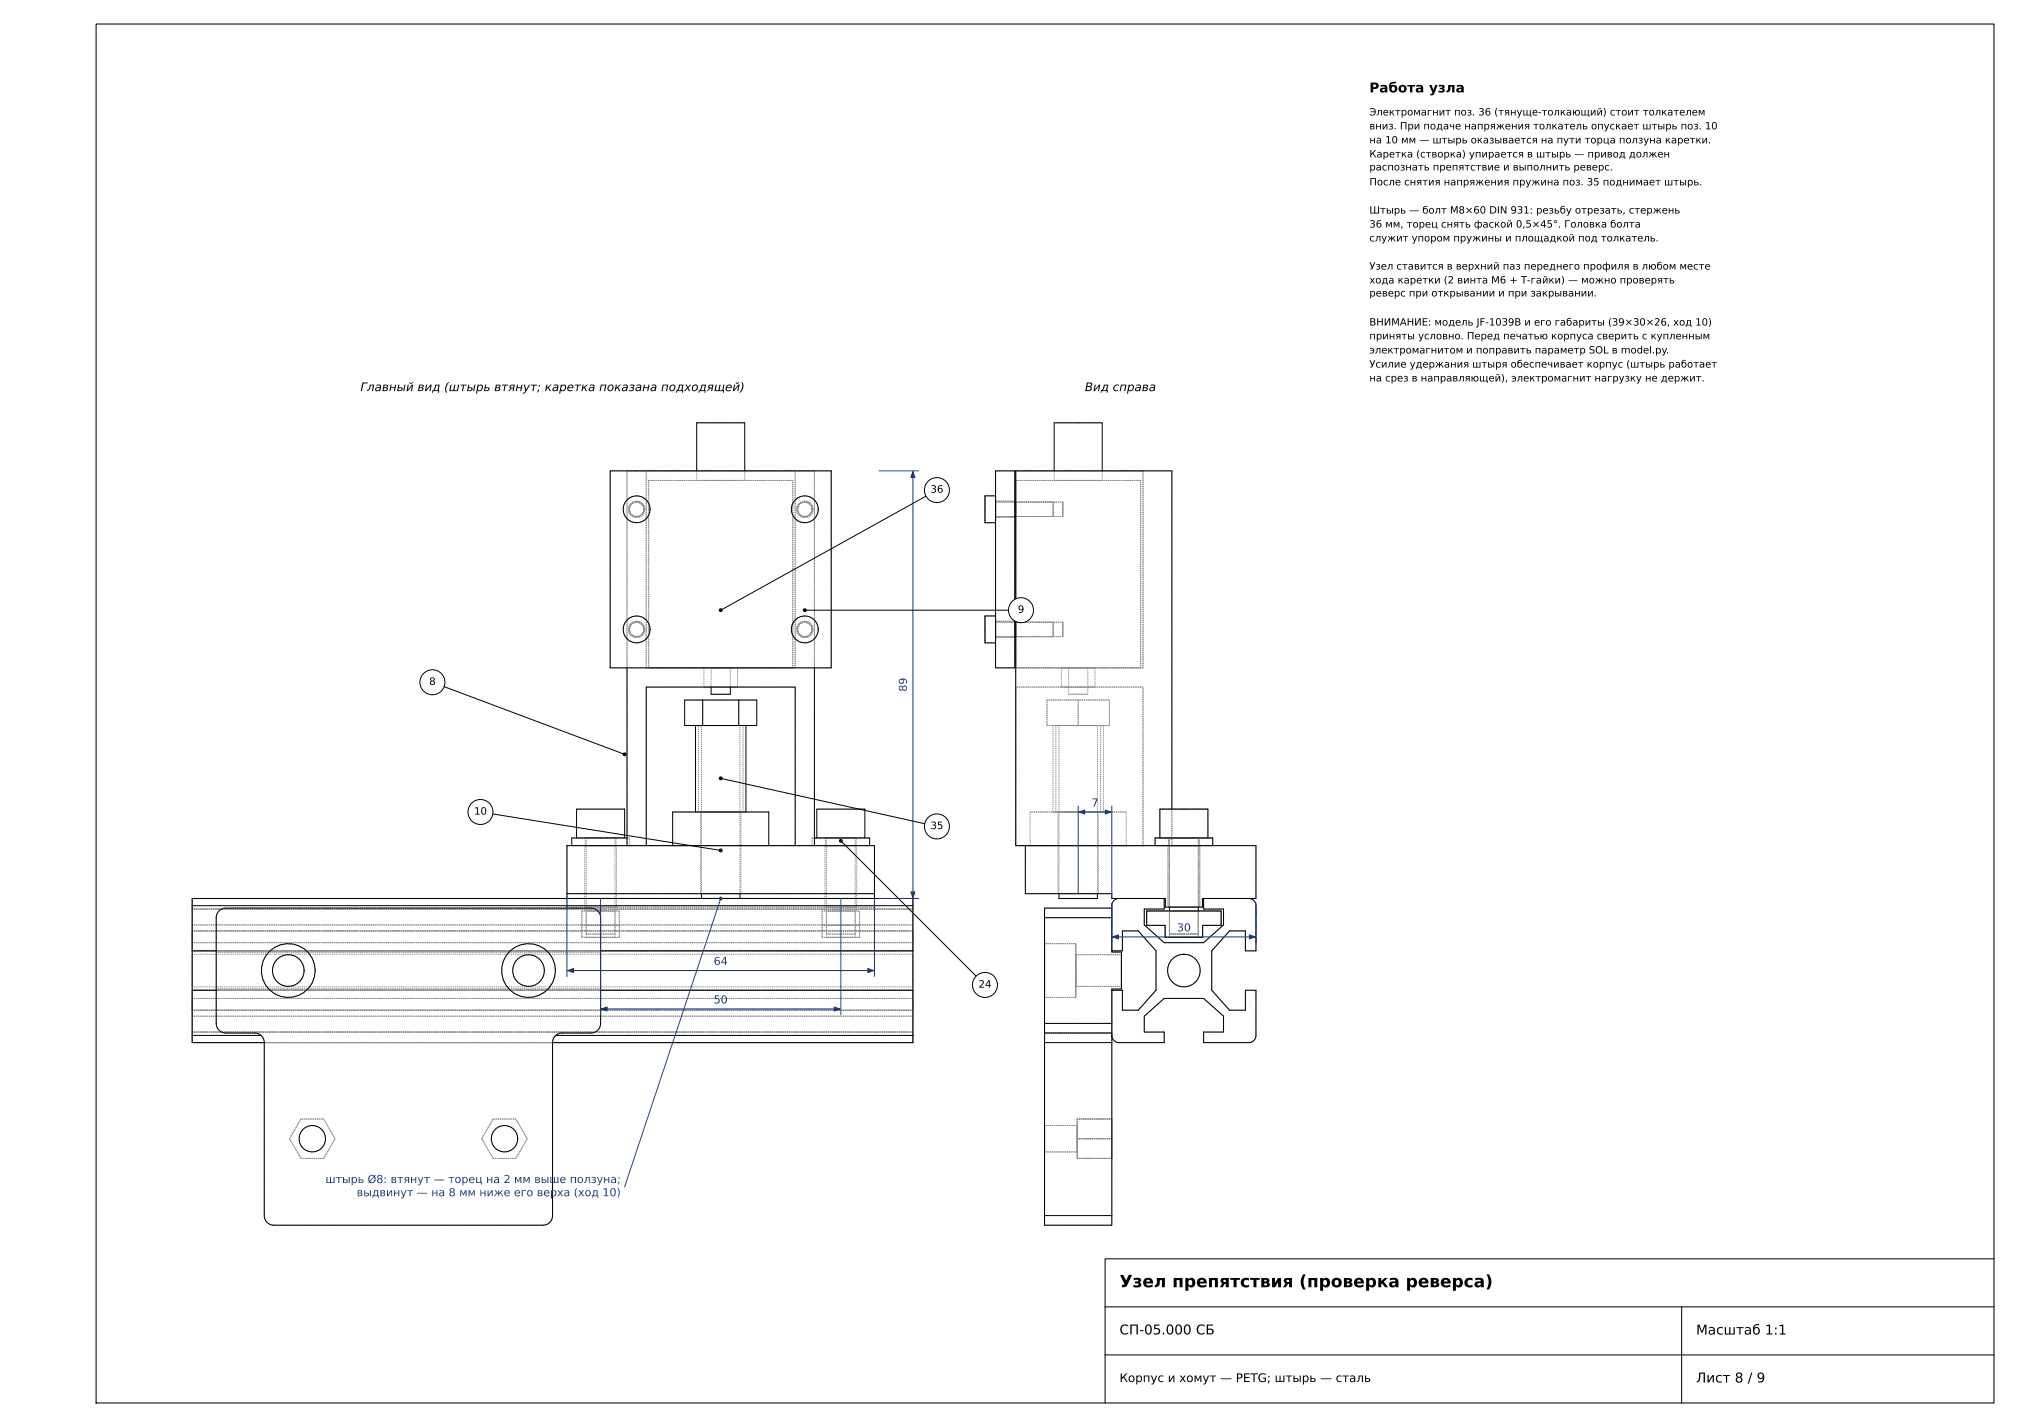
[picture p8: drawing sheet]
<svg xmlns="http://www.w3.org/2000/svg" width="420mm" height="297mm" viewBox="0 0 420 297" stroke-linecap="round" stroke-linejoin="round" font-family="sans-serif">
<g fill="none" stroke="#000" stroke-width=".21">
<path d="M20 5h395v287h-395zM127 98h46v41h-46zM145 98v-10h10v10M207.2 98h4v41h-4zM219.4 98v-10h10v10M207.2 103.2h-2.2v5.6h2.2M211.2 104.5h.2M211.2 107.5h.2M130.5 139v37M169.5 139v37M207.2 128.2h-2.2v5.6h2.2M211.2 129.5h.2"/>
<path d="M211.2 132.5h.2M90 142l40 15M142.5 145.7h15v5.3h-15zM144.8 151v18M146.2 145.7v5.3M148 143v1.5h4v-1.5M153.8 145.7v5.3M155.2 151v18M120 174.4v-6h10v6M130.5 174.4h-11.5v1.6M134.5 176v-33h31v33M140 176v-7h20v7"/>
<path d="M169.5 174.4h11.5v1.6M170 174.4v-6h10v6M240.4 176v-1.6h12v1.6M241.4 174.4v-6h10v6M243.9 168.4v-70.4h-32.5v78h50v11h-11.2v1.8h-7.6v-1.8h-11.2v-1h-18v-10M40 188.5v27M40 197.9h5M40 188.5h150M118 187v-11h64v11M118 186h64M125 197.9h65M146 187h8"/>
<path d="M146 187h-106v1.5M146 186v1M154 187h36v1.5M154 186v1M190 188.5v27M217.4 191v22M217.4 191h14M220.4 186v1h8v-1M231.4 189h-14v2M231.4 197.9h2.2v-4.1h3.3l3.7 4.1v8.2l-3.7 4.2h-3.3v-4.2h-2.2M232.9 187a1.5 1.5 0 0 0-1.5 1.5v9.7h2v7.6h-2v9.7a1.5 1.5 0 0 0 1.5 1.5h9.4v-2.2h-4.2v-3.3l4.2-3.7h8.2l4.2 3.7v3.3h-4.2v2.2h9.4a1.5 1.5 0 0 0 1.5-1.5v-9.4h-2.2v4.2h-3.3l-3.7-4.2v-8.2l3.7-4.1h3.3v4.1h2.2v-9.4a1.5 1.5 0 0 0-1.5-1.5M238.6 189.6h15.5v3h-3.8v2.5h-7.8v-2.5h-3.9z"/>
<path d="M242.3 187v2.2h-4.2v3.3l4.2 3.7h8.2l4.2-3.7v-3.3h-4.2v-2.2M243.4 188.8v.8M249.4 188.8v.8M40 215.5v1.5h15M40 206.1h5M40 215.5h14.3M55 217a2 2 0 0 0-2-2h-6a2 2 0 0 1-2-2v-22a2 2 0 0 1 2-2h76a2 2 0 0 1 2 2v22a2 2 0 0 1-2 2h-6a2 2 0 0 0-2 2M55 217v36a2 2 0 0 0 2 2h56a2 2 0 0 0 2-2v-36M115.7 215.5h74.3M125 206.1h65M190 215.5v1.5h-75M217.4 213v2"/>
<path d="M217.4 215v2M217.4 215h14v2M217.4 217h14M217.4 217v36M217.4 213h14M231.4 217v36M217.4 253v2h14v-2M217.4 253h14M230 272h185M350 272v20M415 262h-185v30M230 282h185"/>
<circle cx="132.5" cy="106" r="2.8"/>
<circle cx="167.5" cy="106" r="2.8"/>
<circle cx="132.5" cy="131" r="2.8"/>
<circle cx="167.5" cy="131" r="2.8"/>
<circle cx="60" cy="202" r="3.3"/>
<circle cx="60" cy="202" r="5.6"/>
<circle cx="110" cy="202" r="3.3"/>
<circle cx="110" cy="202" r="5.6"/>
<circle cx="246.4" cy="202" r="3.4"/>
<circle cx="65" cy="237" r="2.75"/>
<circle cx="105" cy="237" r="2.75"/>
</g>
<g fill="none" stroke="#8a8a8a" stroke-width=".21" stroke-dasharray=".2 .2" stroke-linecap="butt">
<path d="M127 98h46M130.5 98h39M130.5 98h4M134.5 98h31M145 88h10M145 98v2M165.5 98h4M211.2 98h-4M211.4 98h32.5M219.4 88h10M219.4 98v2M229.4 98v2"/>
<path d="M237.9 98h-26.5M134 106a1.5 1.5 0 0 0-2.1-1.4 1.5 1.5 0 0 0-.3 2.6 1.5 1.5 0 0 0 2.4-.9v-.3M134.2 106a1.7 1.7 0 0 1-2.4 1.5 1.7 1.7 0 0 1-.4-2.8 1.7 1.7 0 0 1 2.8 .9v.4M135 100h30M135.3 106a2.8 2.8 0 0 0-4-2.5 2.8 2.8 0 0 0-.6 4.7 2.8 2.8 0 0 0 4.5-1.6l.1-.6M145 100h10M155 100h-10M155 100v-2M169 106a1.5 1.5 0 0 0-2.1-1.4 1.5 1.5 0 0 0-.3 2.6 1.5 1.5 0 0 0 2.4-.9v-.3M169.2 106a1.7 1.7 0 0 1-2.4 1.5 1.7 1.7 0 0 1-.4-2.8 1.7 1.7 0 0 1 2.8 .9v.4M170.3 106a2.8 2.8 0 0 0-4-2.5 2.8 2.8 0 0 0-.6 4.7 2.8 2.8 0 0 0 4.5-1.6l.1-.6M205 106v-2.8"/>
<path d="M205 103.2v5.6M205 108.8v-2.8M205 108.8h2.2M205 103.2h2.2M207.2 106v1.7M207.2 107.7v-3.4M207.2 104.3v1.7M207.2 106v-2.8M207.2 103.2v5.6M207.2 108.8v-2.8M207.2 106v-1.5M207.2 104.5v3"/>
<path d="M207.2 107.5v-1.5M207.2 107.7h4M207.2 104.3h4M211.2 106v1.7M211.2 107.7v-3.4M211.2 104.3v1.7M211.2 104.5h-4M211.2 107.5h-4M211.4 106v-1.5M211.4 104.5v3M211.4 107.5v-1.5M219.2 106v-1.5"/>
<path d="M219.2 104.5v3M219.2 107.5v-1.5M219.2 104.5h-12M219.2 107.5h-12M219.2 104.5h-7.8M219.2 107.5h-7.8M219.4 100h10M221.2 106v-1.5M221.2 104.5v3M221.2 107.5v-1.5M221.2 104.5h-9.8M221.2 107.5h-9.8"/>
<path d="M224.4 100h-5M229.4 100h-5M237.4 100h-26M127 139v-41M127 139h46M130.5 139v-41M134 131a1.5 1.5 0 0 0-2.1-1.4 1.5 1.5 0 0 0-.3 2.6 1.5 1.5 0 0 0 2.4-.9v-.3M134.2 131a1.7 1.7 0 0 1-2.4 1.5 1.7 1.7 0 0 1-.4-2.8 1.7 1.7 0 0 1 2.8 .9v.4M134.5 139v-41M134.5 139h31M135 139v-39M135 139h30"/>
<path d="M135.3 131a2.8 2.8 0 0 0-4-2.5 2.8 2.8 0 0 0-.6 4.7 2.8 2.8 0 0 0 4.5-1.6l.1-.6M146.5 139h7M146.5 139v4M148 139h4M148 139v4M152 139h-4M153.5 139h-7M165 139v-39M165.5 139v-41M169 131a1.5 1.5 0 0 0-2.1-1.4 1.5 1.5 0 0 0-.3 2.6 1.5 1.5 0 0 0 2.4-.9v-.3M169.2 131a1.7 1.7 0 0 1-2.4 1.5 1.7 1.7 0 0 1-.4-2.8 1.7 1.7 0 0 1 2.8 .9v.4M169.5 139v-41"/>
<path d="M170.3 131a2.8 2.8 0 0 0-4-2.5 2.8 2.8 0 0 0-.6 4.7 2.8 2.8 0 0 0 4.5-1.6l.1-.6M173 139v-41M205 131v-2.8M205 128.2v5.6M205 133.8v-2.8M205 133.8h2.2M205 128.2h2.2M207.2 139v-41M207.2 131v1.7M207.2 132.7v-3.4M207.2 129.3v1.7M207.2 131v-2.8"/>
<path d="M207.2 128.2v5.6M207.2 133.8v-2.8M207.2 131v-1.5M207.2 129.5v3M207.2 132.5v-1.5M207.2 132.7h4M207.2 129.3h4M211.2 139h-4M211.2 139v-41M211.2 131v1.7M211.2 132.7v-3.4M211.2 129.3v1.7"/>
<path d="M211.2 129.5h-4M211.2 132.5h-4M211.4 139v-41M211.4 131v-1.5M211.4 129.5v3M211.4 132.5v-1.5M211.4 139v-39M219.2 131v-1.5M219.2 129.5v3M219.2 132.5v-1.5M219.2 129.5h-12M219.2 132.5h-12"/>
<path d="M219.2 129.5h-7.8M219.2 132.5h-7.8M220.9 139h7M220.9 139v4M221.2 131v-1.5M221.2 129.5v3M221.2 132.5v-1.5M221.2 129.5h-9.8M221.2 132.5h-9.8M222.4 139h4M222.4 139v5.5M224.4 139h-3.5"/>
<path d="M224.4 139h-2M226.4 139h-2M226.4 139v5.5M227.9 139h-3.5M227.9 139v4M237.4 139h-26M237.4 139v-39M237.9 139h-26.5M237.9 139v-41M134.5 143h31M142.5 151h3.7M142.5 145.7h3.7"/>
<path d="M144.8 151h10.4M145.3 151h9.4M145.3 151v18M146 151h8M146 151v35M146.2 151h7.6M146.2 145.7h7.6M146.2 151v-5.3M146.5 143h7M148 144.5h4M152 143v-4M153.5 143h-7"/>
<path d="M153.5 143v-4M153.8 151v-5.3M153.8 151h3.7M153.8 145.7h3.7M154 151h-8M154.7 151h-9.4M155.2 151h-10.4M217.9 151v-5.3M217.9 151h6.5M217.9 145.7h6.5M219.1 151h5.3M219.1 151v18"/>
<path d="M219.8 151h4.6M219.8 151v18M220.4 151h8M220.4 151v35M220.9 143h7M222.4 144.5h4M224.4 143h-3.5M224.4 144.5h-2M224.4 151v-5.3M224.4 151h-6.5M224.4 145.7h-6.5M224.4 151h6.5"/>
<path d="M224.4 151h-4M224.4 145.7h6.5M224.4 151h5.3M224.4 151h4.6M226.4 144.5h-2M227.9 143h-3.5M228.4 151h-4M228.4 151v35M229 151h-9.2M229 151v18M229.7 151h-10.6M229.7 151v18"/>
<path d="M230.9 151v-5.3M230.9 151h-6.5M230.9 145.7h-6.5M237.9 143h-26.5M118 176v11M118 176h64M119 176h12M120 174.4h10M121.7 176h6.6M121.7 176v12.8M121.8 176h6.4M121.8 174.4h6.4"/>
<path d="M121.8 174.4v1.6M122 174.4h6M128 174.4h-6M128 174.4v20M128.2 176v-1.6M128.2 176h-6.4M128.2 174.4h-6.4M128.3 176h-6.6M130 174.4h-10M130 168.4h-10M130.5 176h39M130.5 176h4"/>
<path d="M130.5 176v-78M130.5 174.4h.5M131 176v-1.6M131 176h-12M131 174.4h-12M134.5 176h31M134.5 176v-33M140 176h20M140 169h20M144.8 169h10.4M145.3 169h9.4M145.8 169h8.4"/>
<path d="M145.8 169v17M154.2 169h-8.4M154.7 169v-18M154.7 169h-9.4M155.2 169h-10.4M160 176h-20M165.5 176h4M165.5 176v-33M169 176h12M169 174.4h.5M169 174.4v1.6M169.5 176v-78"/>
<path d="M170 174.4h10M171.7 176h6.6M171.7 176v12.8M171.8 176h6.4M171.8 174.4h6.4M171.8 174.4v1.6M172 174.4h6M178 174.4h-6M178 174.4v20M178.2 176v-1.6M178.2 176h-6.4M178.2 174.4h-6.4"/>
<path d="M178.3 176h-6.6M180 174.4h-10M180 168.4h-10M181 176h-12M181 174.4h-12M182 176v11M211.4 176v-78M211.4 176v-33M213.4 176h30.5M213.4 176h-2M214.4 176h20M214.4 169h20"/>
<path d="M214.4 169v7M219.1 169h5.3M219.8 169h4.6M220.2 169h8.4M220.2 169v17M224.4 169h-4.2M224.4 176h-10M224.4 169h-10M224.4 169h5.3M224.4 169h4.6M228.6 169h-4.2M228.6 169v17"/>
<path d="M229 169h-9.2M229.7 169h-10.6M234.4 176h-10M234.4 169h-10M234.4 169v7M237.9 176h-24.5M237.9 176v-33M240.4 176h6M240.4 174.4h6M240.4 174.4v1.6M241.4 174.4h5M241.4 168.4h5"/>
<path d="M241.4 168.4v6M243.1 176h6.6M243.1 176v12.8M243.2 176h3.2M243.2 174.4h3.2M243.2 174.4v1.6M243.4 174.4h3M243.9 176h-30.5M243.9 176v-7.6M243.9 176v-78M246.4 176h-3.3M246.4 176h6"/>
<path d="M246.4 174.4h6M246.4 176h3.2M246.4 174.4h3.2M246.4 174.4h5M246.4 168.4h5M246.4 174.4h3M249.4 174.4h-6M249.6 176h-6.4M249.6 174.4h-6.4M249.6 174.4v1.6M249.7 176h-3.3M249.7 176v12.8"/>
<path d="M251.4 174.4h-10M251.4 168.4h-10M251.4 168.4v6M252.4 176h-12M252.4 174.4h-12M252.4 174.4v1.6M261.4 176v11M261.4 176h-48M40 197.9v8.2M40 193.8v4.1M40 197.9v-4.1M40 197.9v-9.4"/>
<path d="M40 188.5v-1.5M40 189.2v-2.2M40 192.5v-3.3M40 196.2v-3.7M40 192.5v3.7M40 189.2v3.3M40 187v2.2M40 198.6v6.8M40 197.9h150M40 193.8h150M40 187h150M40 189.2h150"/>
<path d="M40 192.5h150M40 196.2h150M40 198.6h150M45 198.2v-7.2M45 198.2h80M45 191a2 2 0 0 1 2-2M47 189h76M118 188.8v-1.8M118 186h64M118 187h64M118 188.8h64M121.1 192.6v-3"/>
<path d="M121.1 189.6h7.8M121.1 192.6h7.8M121.1 195.1v-2.5M121.1 195.1h7.8M121.7 188.8h6.6M122 194.4h6M122 189.6h3M122 195.1h3M122 194.4v-20M122 195.1v-5.5M123 189a2 2 0 0 1 2 2M125 189.6h3"/>
<path d="M125 195.1h3M125 197.9h-80M125 198.2v-7.2M128 194.4h-6M128 189.6h-6M128 195.1h-6M128 195.1v-5.5M128.3 188.8h-6.6M128.3 188.8v-12.8M128.9 192.6v-3M128.9 195.1v-2.5M145.8 186h8.4"/>
<path d="M146 187h8M154 186v-35M154.2 186h-8.4M154.2 186v-17M171.1 192.6v-3M171.1 189.6h7.8M171.1 192.6h7.8M171.1 195.1v-2.5M171.1 195.1h7.8M171.7 188.8h6.6M172 194.4h6M172 189.6h3"/>
<path d="M172 195.1h3M172 194.4v-20M172 195.1v-5.5M175 189.6h3M175 195.1h3M178 194.4h-6M178 189.6h-6M178 195.1h-6M178 195.1v-5.5M178.3 188.8h-6.6M178.3 188.8v-12.8M178.9 192.6v-3"/>
<path d="M178.9 195.1v-2.5M182 188.8v-1.8M190 197.9v8.2M190 193.8v4.1M190 197.9v-4.1M190 197.9v-9.4M190 188.5v-1.5M190 189.2v-2.2M190 192.5v-3.3M190 196.2v-3.7M190 192.5v3.7M190 189.2v3.3"/>
<path d="M190 187v2.2M190 198.6v6.8M190 187h-150M213.4 186v-10M217.4 191v-2M217.4 196.4v5.6M217.4 196.4h6.5M220.2 186h8.4M220.4 187h8M223.9 196.4v11.2M223.9 198.7v3.3M223.9 198.7h9.5"/>
<path d="M224.4 186h-4.2M228.6 186h-4.2M231.4 186h-18M231.4 187v-1M231.4 188.5v9.4M231.4 198.2v-7.2M231.4 191h-14M231.4 191v-2M231.4 189v2M231.4 197.9v-6.9M231.4 189h-14M232.9 187a1.5 1.5 0 0 0-1.5 1.5"/>
<path d="M233.4 198.2h-2M233.4 198.7v3.3M233.6 193.8v4.1M233.6 197.9h-2.2M236.9 193.8h-3.3M238.1 192.5l4.2 3.7M238.1 189.2v3.3M238.6 189.6h15.5M238.6 192.6v-3M240.6 197.9l-3.7-4.1M242.3 196.2h8.2M242.3 189.2h-4.2"/>
<path d="M242.3 187v2.2M242.3 187h-9.4M242.5 192.6h-3.9M242.5 195.1v-2.5M242.6 187h-11.2M242.6 188.8v-1.8M243.1 188.8h6.6M243.4 194.4h3M243.4 189.6h6M243.4 195.1h6M243.4 189.6v5.5M243.4 194.4v-20"/>
<path d="M243.4 194.4v-4.8M243.4 188.8v-14.4M246.4 188.8h-3.3M246.4 194.4h3M246.4 198.6a3.4 3.4 0 0 0-3.1 4.9 3.4 3.4 0 0 0 5.7 .6 3.4 3.4 0 0 0-1.8-5.4l-.8-.1M249.4 194.4h-6M249.4 189.6h-6M249.4 195.1h-6M249.4 194.4v-20M249.4 195.1v-5.5M249.4 194.4v-4.8M249.4 188.8v-14.4"/>
<path d="M249.7 188.8h-3.3M250.2 188.8h-7.6M250.2 188.8v-1.8M250.3 195.1h-7.8M250.3 195.1v-2.5M250.5 189.2v-2.2M250.5 196.2l4.2-3.7M252.2 197.9v8.2M254.1 192.6v-3M254.1 192.6h-3.8M254.7 189.2h-4.2M254.7 192.5v-3.3"/>
<path d="M255.9 193.8l-3.7 4.1M259.2 193.8h-3.3M259.2 197.9v-4.1M259.9 187h-9.4M261.4 187h-11.2M261.4 197.9h-2.2M261.4 197.9v-9.4M261.4 188.5a1.5 1.5 0 0 0-1.5-1.5M40 215.5v-9.4M40 215.5v1.5M40 217v-2.2M40 210.3v-4.2"/>
<path d="M40 214.8v-3.3M40 206.1v4.2M40 211.5v-3.7M40 207.8v3.7M40 211.5v3.3M40 214.8v2.2M40 205.4v-6.8M40 206.1h150M40 217h150M40 214.8h150M40 210.3h150M40 211.5h150"/>
<path d="M40 207.8h150M45 206.1h80M45 213v-7.2M45 205.8v-7.6M45 213a2 2 0 0 0 2 2M45 205.8h80M47 215h6M53 215a2 2 0 0 1 2 2M55 217h60M63.3 202a3.3 3.3 0 0 1-4.7 3 3.3 3.3 0 0 1-.7-5.6 3.3 3.3 0 0 1 5.3 1.8l.1 .8M65.6 202a5.6 5.6 0 0 0-8-5.1 5.6 5.6 0 0 0-1.1 9.5 5.6 5.6 0 0 0 8.9-3.1l.2-1.3M113.3 202a3.3 3.3 0 0 1-4.7 3 3.3 3.3 0 0 1-.7-5.6 3.3 3.3 0 0 1 5.3 1.8l.1 .8"/>
<path d="M115.6 202a5.6 5.6 0 0 0-8-5.1 5.6 5.6 0 0 0-1.1 9.5 5.6 5.6 0 0 0 8.9-3.1l.2-1.3M117 215h6M117 215a2 2 0 0 0-2 2M125 213v-7.2M125 213a2 2 0 0 1-2 2M125 205.8v-7.6M190 206.1h-150M190 215.5v-9.4M190 215.5v1.5M190 217v-2.2M190 210.3v-4.2M190 214.8v-3.3"/>
<path d="M190 206.1v4.2M190 211.5v-3.7M190 207.8v3.7M190 211.5v3.3M190 214.8v2.2M190 205.4v-6.8M190 217h-150M190 205.4h-150M217.4 213v-22M217.4 213v2M217.4 215v2M217.4 202v5.6"/>
<path d="M217.4 207.6v-11.2M217.4 207.6h6.5M223.9 202v-5.6M223.9 207.6v-5.6M223.9 202v3.3M223.9 205.3v-6.6M223.9 205.3h9.5M231.4 215.5a1.5 1.5 0 0 0 1.5 1.5M231.4 206.1v9.4M231.4 206.1h2.2M231.4 213h-14M231.4 213v-7.2"/>
<path d="M231.4 213v2M231.4 215h-14M231.4 213v-6.9M231.4 215v2M232.9 217h9.4M233.4 205.8h-2M233.4 205.8v-7.6M233.4 202v3.3M233.4 205.3v-6.6M233.6 206.1v4.2M233.6 210.3h3.3M236.9 210.3l3.7-4.2"/>
<path d="M238.1 211.5v3.3M238.1 214.8h4.2M240.6 206.1v-8.2M242.3 207.8l-4.2 3.7M242.3 214.8v2.2M250.5 217h9.4M250.5 217v-2.2M250.5 214.8h4.2M250.5 207.8h-8.2M252.2 206.1l3.7 4.2M254.7 214.8v-3.3M254.7 211.5l-4.2-3.7"/>
<path d="M255.9 210.3h3.3M259.2 206.1h2.2M259.2 210.3v-4.2M261.4 215.5v-9.4M261.4 215.5a1.5 1.5 0 0 1-1.5 1.5M60.3 237l2.3 4.1M62.6 232.9l-2.3 4.1M67.4 232.9h-4.8M67.7 237a2.75 2.75 0 0 1-3.9 2.5 2.75 2.75 0 0 1-.5-4.6 2.75 2.75 0 0 1 4.4 1.5v.6M69.7 237l-2.3-4.1M100.3 237l2.3 4.1M102.6 232.9l-2.3 4.1"/>
<path d="M107.4 232.9h-4.8M107.8 237a2.75 2.75 0 0 1-4 2.5 2.75 2.75 0 0 1-.5-4.6 2.75 2.75 0 0 1 4.4 1.5l.1 .6M109.7 237l-2.3-4.1M217.4 237v-2.8M217.4 234.2v5.6M217.4 239.8v-2.8M217.4 239.8h6.8M217.4 234.2h6.8M224.2 237v2.8M224.2 239.8v-5.6M224.2 234.2v2.8M224.2 237v-4.1"/>
<path d="M224.2 232.9v4.1M224.2 237v4.1M231.4 237v-4.1M231.4 232.9v4.1M231.4 237v4.1M231.4 237h-7.2M231.4 232.9h-7.2M55 253v-36M55 253a2 2 0 0 0 2 2M57 255h56M62.6 241.1h4.8M67.4 241.1l2.3-4.1"/>
<path d="M102.6 241.1h4.8M107.4 241.1l2.3-4.1M113 255a2 2 0 0 0 2-2M115 253v-36M217.4 253v-36M217.4 253v2M224.2 241.1v-4.1M231.4 253v-36M231.4 253v2M231.4 241.1v-4.1M231.4 255h-14M231.4 241.1h-7.2"/>
</g>
<g fill="none" stroke="#0b3d91" stroke-width=".21">
<path d="M183 98h8.2M190 98.1v88.8M224.4 167.8v18.2M224.5 169h6.8M231.4 167.8v18.2M118 187v16.2M125 187v24.2M150 187l-20 60M175 187v24.2M182 187v16.2M183 187h8.2M231.4 188v8.2"/>
<path d="M231.5 195h29.8M261.4 188v8.2M118.1 202h63.8M125.1 210h49.8"/>
</g>
<g fill="#0b3d91" stroke="#0b3d91" stroke-width=".21">
<path d="M180.6 201.6l1.3 .4-1.3 .4z"/>
<path d="M118.1 202l1.3-.4v.8z"/>
<path d="M173.6 209.6l1.3 .4-1.3 .4z"/>
<path d="M125.1 210l1.3-.4v.8z"/>
<path d="M190 98.1l.4 1.3h-.8z"/>
<path d="M189.6 185.6h.8l-.4 1.3z"/>
<path d="M231.5 195l1.3-.4v.8z"/>
<path d="M260 194.6l1.3 .4-1.3 .4z"/>
<path d="M224.5 169l1.3-.4v.8z"/>
<path d="M230 168.6l1.3 .4-1.3 .4z"/>
</g>
<circle cx="150" cy="187" r=".21" fill="#0b3d91" stroke="#0b3d91" stroke-width=".35"/>
<circle cx="130" cy="157" r=".23" fill="#000" stroke="#000" stroke-width=".35"/>
<circle cx="90" cy="142" r="2.6" fill="#fff" stroke="#000" stroke-width=".21"/>
<path d="M195 102l-45 25" fill="none" stroke="#000" stroke-width=".21"/>
<circle cx="150" cy="127" r=".23" fill="#000" stroke="#000" stroke-width=".35"/>
<circle cx="195" cy="102" r="2.6" fill="#fff" stroke="#000" stroke-width=".21"/>
<path d="M167.5 127h45" fill="none" stroke="#000" stroke-width=".21"/>
<circle cx="167.5" cy="127" r=".23" fill="#000" stroke="#000" stroke-width=".35"/>
<circle cx="212.5" cy="127" r="2.6" fill="#fff" stroke="#000" stroke-width=".21"/>
<path d="M150 162l45 10" fill="none" stroke="#000" stroke-width=".21"/>
<circle cx="150" cy="162" r=".23" fill="#000" stroke="#000" stroke-width=".35"/>
<circle cx="195" cy="172" r="2.6" fill="#fff" stroke="#000" stroke-width=".21"/>
<path d="M175 175l30 30" fill="none" stroke="#000" stroke-width=".21"/>
<circle cx="175" cy="175" r=".23" fill="#000" stroke="#000" stroke-width=".35"/>
<circle cx="205" cy="205" r="2.6" fill="#fff" stroke="#000" stroke-width=".21"/>
<path d="M100 169l50 8" fill="none" stroke="#000" stroke-width=".21"/>
<circle cx="150" cy="177" r=".23" fill="#000" stroke="#000" stroke-width=".35"/>
<circle cx="100" cy="169" r="2.6" fill="#fff" stroke="#000" stroke-width=".21"/>
<text font-size="3.5" x="233" y="267.9">Узел препятствия (проверка реверса)</text>
<g font-size="2.8">
<text x="285" y="19.2">Работа узла</text>
<text x="233" y="277.7">СП-05.000 СБ</text>
<text x="353" y="277.8">Масштаб 1:1</text>
<text x="353" y="287.7">Лист 8 / 9</text>
</g>
<g font-size="2.5">
<text x="75" y="81.4">Главный вид (штырь втянут; каретка показана подходящей)</text>
<text x="225.8" y="81.4">Вид справа</text>
<text x="233" y="287.6">Корпус и хомут — PETG; штырь — сталь</text>
</g>
<g font-size="2.3" fill="#0b3d91">
<text x="188.7" y="144" transform="rotate(-90 188.7 144)">89</text>
<text x="227.2" y="167.8">7</text>
<text x="244.9" y="193.8">30</text>
<text x="148.5" y="200.8">64</text>
<text x="148.5" y="208.8">50</text>
<text x="67.7" y="246.2">штырь Ø8: втянут — торец на 2 мм выше ползуна;</text>
<text x="74.2" y="249">выдвинут — на 8 мм ниже его верха (ход 10)</text>
</g>
<g font-size="2.1">
<text x="285" y="24">Электромагнит поз. 36 (тянуще-толкающий) стоит толкателем</text>
<text x="285" y="26.9">вниз. При подаче напряжения толкатель опускает штырь поз. 10</text>
<text x="285" y="29.8">на 10 мм — штырь оказывается на пути торца ползуна каретки.</text>
<text x="285" y="32.8">Каретка (створка) упирается в штырь — привод должен</text>
<text x="285" y="35.5">распознать препятствие и выполнить реверс.</text>
<text x="285" y="38.6">После снятия напряжения пружина поз. 35 поднимает штырь.</text>
<text x="285" y="44.4">Штырь — болт М8×60 DIN 931: резьбу отрезать, стержень</text>
<text x="285" y="47.4">36 мм, торец снять фаской 0,5×45°. Головка болта</text>
<text x="285" y="50.3">служит упором пружины и площадкой под толкатель.</text>
<text x="285" y="56.1">Узел ставится в верхний паз переднего профиля в любом месте</text>
<text x="285" y="59">хода каретки (2 винта М6 + Т-гайки) — можно проверять</text>
<text x="285" y="61.7">реверс при открывании и при закрывании.</text>
<text x="285" y="67.8">ВНИМАНИЕ: модель JF-1039B и его габариты (39×30×26, ход 10)</text>
<text x="285" y="70.6">приняты условно. Перед печатью корпуса сверить с купленным</text>
<text x="285" y="73.6">электромагнитом и поправить параметр SOL в model.py.</text>
<text x="285" y="76.5">Усилие удержания штыря обеспечивает корпус (штырь работает</text>
<text x="285" y="79.4">на срез в направляющей), электромагнит нагрузку не держит.</text>
<text x="193.7" y="102.5">36</text>
<text x="211.8" y="127.5">9</text>
<text x="89.3" y="142.5">8</text>
<text x="98.7" y="169.5">10</text>
<text x="193.7" y="172.5">35</text>
<text x="203.7" y="205.5">24</text>
</g>
</svg>
